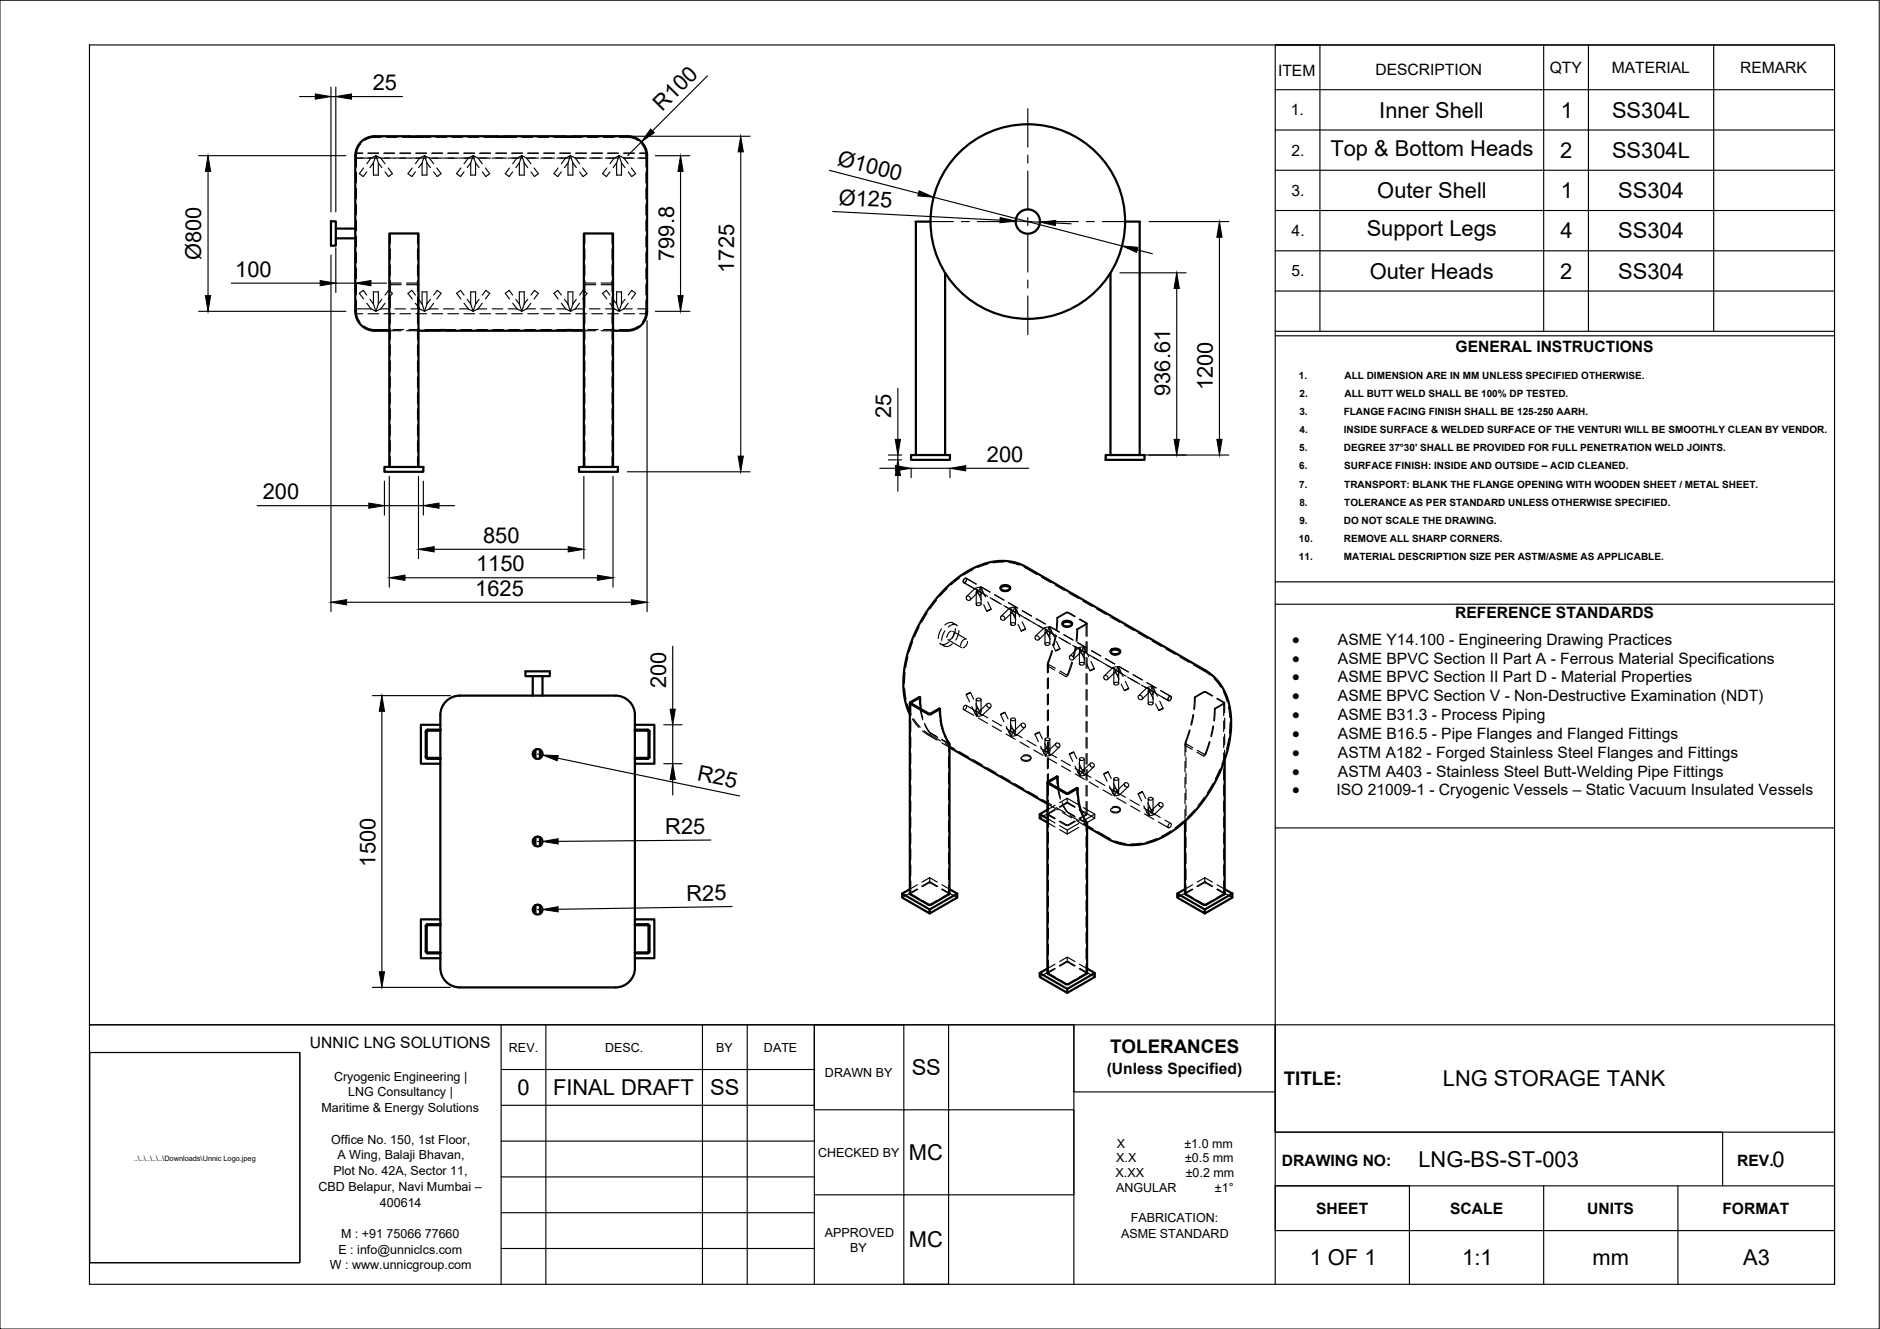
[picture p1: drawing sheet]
<svg xmlns="http://www.w3.org/2000/svg" width="420mm" height="297mm" viewBox="0 0 420 297" stroke-linecap="round" stroke-linejoin="round" font-family="sans-serif">
<!-- layer: Visible -->
<g fill="none" stroke="#000" stroke-width=".5">
<path d="M74 49.5h1v5.4h-1zM75 51.1h4.4M75 53.3h4.4M208 49.5h-3.3v52.2M251.4 49.5h3.3v52.2M87 73.9a8.3 8.3 0 0 1-5.4-.6 5.2 5.2 0 0 1-2.2-4.7v-29.9a22.1 22.1 0 0 1 .3-5.4 4.3 4.3 0 0 1 4-2.9h56.6a4.8 4.8 0 0 1 4.3 5.7v32.5a4.6 4.6 0 0 1-4.3 5.3h-3.3M93.5 73.9h37M211.2 61v40.7M248.2 61v40.7M85.9 104.4h8.7v1h-8.7zM87 104.4v-52.2h6.5v52.2M129.4 104.4h8.7v1h-8.7z"/>
<path d="M130.5 104.4v-52.2h6.5v52.2M203.6 101.7h8.7v1.1h-8.7zM247.1 101.7h8.7v1.1h-8.7zM223.6 131.5l.3-.3 .6-.2 .7 .1 .6 .4M223.7 131.1l.5-.3h.6l.8 .2 .2 .5-.4 .4-1 .1-.7-.3-.1-.2zM237.4 139.5l.4-.4 .6-.1 .8 .1 .4 .4M237.5 139.1l.5-.3h.8l.6 .2 .2 .4-.5 .5-.8 .1-.8-.3zM98.4 159.8v56.5a4.6 4.6 0 0 0 5.4 4.4h32.7a4.7 4.7 0 0 0 5.4-4.4v-56.5M117.4 150h5.5v1.1h-5.5zM119.1 151.1v4.4M121.2 151.1v4.4M141.9 159.8a4.7 4.7 0 0 0-5.4-4.3h-32.7a4.6 4.6 0 0 0-5.4 4.3"/>
<path d="M203.3 159.7l-.9-2.5-.4-2-.1-3.1 .2-2.4 .5-2.6 .8-2.8 1-2.5 1.3-2.7 1.3-2.2 1.9-2.6 1.6-2 2.4-2.2 2.6-1.9 2-1.2 2.6-1 2-.5 1.5-.1 2.2 .1 1.7 .4 1.6 .7 40.3 23.2 1.4 1 1.2 1.2 .9 1.2 1.4 2.9 .5 1.6 .3 2.3-.1 3.8-.6 3.8-1.7 4.8-2.4 4.5-2.4 3.4-3.2 3.4-2.9 2.2-2.9 1.6-3.4 1.1-2.8 .3-2.9-.5-2-.8-4.8-2.8M203.3 157.1v42.6l4.4 2.6 .4-.1 4.1-2.5v-33.4a15.6 15.6 0 0 1-2.1-7.8M205.6 155.9l-.1-.1-2 1.1-.1 .3 4.3 2.5 .4-.1 2-1.1M205.6 155.9l-2 1.1v.2l4 2.3h.3M205.6 155.9l.2 2.6M210.1 158.5l-.2-.1-2 1.1M248.2 145.7l.3-.4 .7-.1 .8 .1 .3 .4M248.3 145.3l.5-.3h.8l.6 .3 .2 .4-.5 .4-.9 .1-.7-.3zM98.4 163.1h-2.8l-.4 .2-.1 .2 .1 5.9 .4 .2h2.8M98.4 163.3h-2.8l-.2 .2v5.8l3 .1M98.4 162h-4.3v8.7h4.3M119.6 167.6v1.9"/>
<path d="M120.7 167.6v1.9M141.9 163.1h2.8l.4 .2 .1 5.9-.2 .3-.3 .1h-2.8M141.9 163.3l3 .1v5.8l-.2 .2h-2.8M141.9 162h4.3v8.7h-4.3M212.2 167l21.9 12.7M234.1 174.9v42.6l.1 .1M236.4 173.6l.1 2.6M238.2 177.4h.6M240.8 176.2l-.1-.1-2 1.2h-.3l-4.1-2.4 2.1-1.3-.2-.1-2.1 1.3 .1 .2 4 2.4M240.8 176.2l-2 1.2M240.8 176.2a15.6 15.6 0 0 0 2.2 7.8v33.5M273.7 169.8v29.9l-4.3 2.6-.4-.1-4.2-2.5v-16.1"/>
<path d="M119.6 187.1v1.9M120.7 187.1v1.9M201.6 199.7l6.2 3.6v.9l-6.2-3.6zM203.3 198.7l-1.7 1M212.2 198.7l1.7 1v.9l-6.1 3.6M213.9 199.7l-6.1 3.6M234.1 183l-1.7-1v.9l1.7 1M234.1 181l-1.7 1M264.8 198.7l-1.7 1M273.7 198.7l1.7 1M275.4 199.7l-6.1 3.6v.9l-6.2-3.6v-.9l6.2 3.6M275.4 199.7v.9l-6.1 3.6"/>
<path d="M98.4 206.6h-2.8l-.4 .2-.1 .2 .1 5.9 .4 .2h2.8M98.4 206.8h-2.8l-.2 .2v5.8l3 .1M98.4 205.5h-4.3v8.7h4.3M119.6 202.4v1.8M120.7 202.4v1.8M141.9 206.6h2.8l.4 .2 .1 5.8-.2 .4-.3 .1h-2.8M141.9 206.8h3v5.8l-.2 .3h-2.8M141.9 205.5h4.3v8.7h-4.3M232.4 217.5l6.1 3.5v.9l-6.1-3.5zM234.1 216.5l-1.7 1M234.2 217.7l4 2.3M238.2 220h.6"/>
<path d="M242.8 217.7l-4 2.3M243 216.5l1.7 1v.9l-6.2 3.5M243 217.5l-.2 .1M244.7 217.5l-6.2 3.5"/>
<circle cx="229.7" cy="49.5" r="21.7"/>
<circle cx="229.7" cy="49.5" r="2.71"/>
<circle cx="120.2" cy="168.5" r="1.09"/>
<circle cx="120.2" cy="188.1" r="1.09"/>
<circle cx="120.2" cy="203.3" r="1.09"/>
</g>
<!-- layer: Hidden -->
<g fill="none" stroke="#000" stroke-width=".25">
<path d="M79.7 34.2v.6M79.7 34.8v2.5M79.7 38.5v2.4M79.7 34.2h1.3M79.7 35.3h4.9M80.6 32.1l-.6 1-.3 1.1M81.3 37.5l-1 1.3 .9 .7 .8-1.1M82.2 34.2h2.4M83.5 36.4l.5-1.6 .6 1.6M84.6 36.4v2.7h-1.1v-2.7l-.8 1.1M84.6 36.4l.7 1.1M85.1 35.3a1.49 1.49 0 0 0-2.2 0l-.9 1.3"/>
<path d="M85.1 35.3h3.1M85.1 35.3l.9 1.3M85.2 30.7l-2.2 .1-1.5 .6M85.8 34.2h2.4M86.4 30.7h2.3M86.8 37.5l.9 1.3-.9 .7-.7-1.1M88.3 35.3h7M89.4 34.2h2.4M89.9 30.7h1.5M91.4 30.7h2.1M91.4 30.4v.3M92.1 37.5l-.9 1.3 .9 .7 .7-1.1"/>
<path d="M93 34.2h2.3M93.5 30.4v.3M93.5 30.7h2.8M94.3 36.4l.6-1.6 .5 1.6M95.4 36.4v2.7h-1.1v-2.7l-.8 1.1M95.4 36.4l.8 1.1M96 35.3a1.49 1.49 0 0 0-2.2 0l-1 1.3M96 35.3h2.9M96 35.3l.9 1.3M96.5 34.2h2.4M97.5 30.7h2.3M97.6 37.5l1 1.3-.9 .7-.8-1.1"/>
<path d="M99.1 35.3h3.4M100.1 34.2h2.4M101 30.7h2.4M102.7 35.3h3.4M103 37.5l-1 1.3 .9 .7 .8-1.1M103.7 34.2h2.4M104.6 30.7h2.4M105.2 36.4l.5-1.6 .6 1.6M105.2 36.4v2.7h1.1v-2.7M105.2 36.4l-.8 1.1M106.3 36.4l.8 1.1M106.8 35.3a1.48 1.48 0 0 0-2.1 0l-1 1.3"/>
<path d="M106.8 35.3h2.8M106.8 35.3l1 1.3M107.2 34.2h2.4M108.2 30.7h2.7M108.5 37.5l.9 1.3-.8 .7-.8-1.1M110 35.3h3.2M110.8 34.2h2.4M110.9 30.7h2.2M110.9 30.4v.3M113.1 30.4v.3M113.1 30.7h2.3M113.6 35.3h3.2"/>
<path d="M113.9 37.5l-1 1.3 .9 .7 .8-1.1M114.4 34.2h2.4M116.1 36.4l.5-1.6-1.1 .5-.9 1.3M116.1 36.4v2.7h1.1v-2.7M116.1 36.4l-.8 1.1M116.6 30.7h2.4M117.2 36.4l.7 1.1M117.7 35.3l-1.1-.5 .6 1.6M117.7 35.3h2.6M117.7 35.3l.9 1.3M118 34.2h2.3M119.4 37.5l.9 1.3-.9 .7-.7-1.1"/>
<path d="M120.2 30.7h2.4M120.9 35.3h3M121.5 34.2h2.4M123.8 30.7h2.3M124.4 35.3h3.1M124.7 37.5l-.9 1.3 .9 .7 .7-1.1M125.1 34.2h2.4M126.1 30.7h2.2M126.1 30.4v.3M126.9 36.4l.6-1.6-1.1 .5-.9 1.3M126.9 36.4v2.7h1.1v-2.7M126.9 36.4l-.7 1.1"/>
<path d="M128 36.4l.8 1.1M128.3 30.4v.3M128.3 30.7h1.8M128.6 35.3l-1.1-.5 .5 1.6M128.6 35.3h2.5M128.6 35.3l.9 1.3M128.7 34.2h2.4M130.2 37.5l1 1.3-.9 .7-.8-1.1M131.3 30.7h2.4M131.7 35.3h2.9M132.2 34.2h2.4M134.9 30.7h2.4"/>
<path d="M135.3 35.3h2.9M135.6 37.5l-.9 1.3 .8 .7 .8-1.1M135.8 34.2h2.4M137.8 36.4l.6-1.6-1.1 .5-1 1.3M137.8 36.4v2.7h1.1v-2.7M137.8 36.4l-.8 1.1M138.5 30.7l2.5 .1 1.5 .6M138.9 36.4l-.5-1.6 1 .5 1 1.3M138.9 36.4l.8 1.1M139.4 34.2h2.4M139.4 35.3h2.4M141.1 37.5l.9 1.3-.8 .7-.8-1.1"/>
<path d="M142.5 35.3h1.9M143 34.2h1.4v.6M143.4 32.1a4 4 0 0 1 .9 2.2l.1 .5M144.4 34.8v2.5M144.4 38.5v2.4M79.7 42.1v2.3M79.7 45.6v2.4M79.7 49.2v2.4M79.7 52.8v2.4M79.7 56.4v2.3M79.7 59.9v2.4M87.2 52.2v2.3"/>
<path d="M87.2 55.7v2.3M87.2 59.2v2.4M93.3 52.2v2.3M93.3 55.7v2.3M93.3 59.2v2.4M130.7 52.2v2.3M130.7 55.7v2.3M130.7 59.2v2.4M136.8 52.2v2.3M136.8 55.7v2.3M136.8 59.2v2.4M144.4 42.1v2.3"/>
<path d="M144.4 45.6v2.4M144.4 49.2v2.4M144.4 52.8v2.4M144.4 56.4v2.3M144.4 59.9v2.4M79.7 69.6v.5h1.3M79.7 63.5v2.4M79.7 67.1v2.5M79.7 69.6l.1 1.2 .7 1.2M79.7 69h3.2M81.3 72.9l.9 .4 1.1 .3 3.3 .1M82 66l-.8-1.1-.9 .7 1 1.2"/>
<path d="M82 67.8l.9 1.2M82.2 70.1h2.4M82.7 66.9l.8 1M82.9 69a1.49 1.49 0 0 0 2.2 0M83.5 67.9l.5 1.7 .6-1.7M85.1 69h2M85.3 66.9l-.7 1v-2.7h-1.1v2.7M85.8 70.1h2.4M86 67.8l-.9 1.2M86.1 66l.7-1.1 .9 .7-.9 1.2M87 62.9l.1 .6 .3 .1h2.3M87 73.9h2.7"/>
<path d="M87.2 62.9l.2 .4h2.3M87.2 62.8v2.4M87.2 66.4v2.3M87.2 69.9v2.4M87.2 73.5v2.4M87.2 77.1v2.4M87.8 73.7h2.4M88.3 69h2.3M89.4 70.1h2.4M90.9 73.9h2.6M91.4 73.7h2.4M91.8 69h2"/>
<path d="M92.8 66l-.7-1.1-.9 .7 .9 1.2M92.8 67.8l1 1.2M93 70.1h2.3M93.3 62.9l-.2 .4h-2.2M93.3 62.8v2.4M93.3 66.4v2.3M93.3 69.9v2.4M93.3 73.5v2.4M93.3 77.1v2.4M93.5 62.9l-.1 .5-.2 .2h-2.3M93.5 66.9l.8 1M93.8 69a1.49 1.49 0 0 0 2.1 0h.1"/>
<path d="M94.3 67.9l.6 1.7 .5-1.7M95 73.7h2.9M96 69h1.9M96.2 66.9l-.8 1v-2.7h-1.1v2.7M96.5 70.1h2.4M96.9 67.8l-.9 1.2M96.9 66l.8-1.1 .9 .7-1 1.2M97.9 73.7h2.2M97.9 73.7v.2M99.1 69h2.4M100.1 73.7v.2M100.1 73.7h1.7"/>
<path d="M100.1 70.1h2.4M102.7 69h2M103 73.7h2.4M103.7 70.1h2.4M103.7 66l-.8-1.1-.9 .7 1 1.2M103.7 67.8l1 1.2M104.4 66.9l.8 1M104.7 69a1.49 1.49 0 0 0 2.1 0M105.2 67.9l.5 1.7 .6-1.7M106.5 73.7h2.4M106.8 69h2M107.1 66.9l-.8 1v-2.7h-1.1v2.7"/>
<path d="M107.2 70.1h2.4M107.8 67.8l-1 1.2M107.8 66l.8-1.1 .8 .7-.9 1.2M110 69h2.4M110.1 73.7h2.4M110.8 70.1h2.4M113.6 69h1.9M113.7 73.7h2.4M114.4 70.1h2.4M114.6 66l-.8-1.1-.9 .6 1 1.3M114.6 67.8l.9 1.2M115.3 66.9l.8 1"/>
<path d="M115.5 69a1.49 1.49 0 0 0 2.2 0M116.1 67.9v-2.7h1.1v2.7M116.1 67.9l.5 1.7 .6-1.7M117.3 73.7h2.3M117.7 69h2M117.9 66.9l-.7 1M118 70.1h2.3M118.6 67.8l-.9 1.2M118.7 66l.7-1.1 .9 .7-.9 1.2M120.8 73.7h2.4M120.9 69h2.3M121.5 70.1h2.4"/>
<path d="M124.4 73.7h1.7M124.4 69h2M125.1 70.1h2.4M125.4 66l-.7-1.1-.9 .6 .9 1.3M125.5 67.8l.9 1.2M126.1 73.7h2.2M126.1 73.7v.2M126.2 66.9l.7 1M126.4 69a1.49 1.49 0 0 0 2.2 0M126.9 67.9v-2.7h1.1v2.7M126.9 67.9l.6 1.7 .5-1.7M128.3 73.7v.2"/>
<path d="M128.3 73.7h1.8M128.6 69h1.9M128.7 70.1h2.4M128.8 66.9l-.8 1M129.5 67.8l-.9 1.2M129.5 66l.8-1.1 .9 .7-1 1.2M130.5 62.9l.1 .4 .3 .3h2.2M130.5 73.9h2.6M130.7 62.9l.2 .4h2.2M130.7 62.8v2.4M130.7 66.4v2.3M130.7 69.9v2.4"/>
<path d="M130.7 73.5v2.4M130.7 77.1v2.4M131.3 73.7h2.4M131.7 69h2.4M132.2 70.1h2.4M134.3 73.9h2.7M134.9 73.7h2.4M135.3 69h2M135.8 70.1h2.4M136.3 66l-.8-1.1-.8 .6 .9 1.3M136.3 67.8l1 1.2M136.8 62.9l-.2 .4h-2.3"/>
<path d="M136.8 62.8v2.4M136.8 66.4v2.3M136.8 69.9v2.4M136.8 73.5v2.4M136.8 77.1v2.4M137 62.9l-.1 .5-.3 .2h-2.3M137 66.9l.8 1M137.3 69a1.49 1.49 0 0 0 2.1 0M137.8 67.9v-2.7h1.1v2.7M137.8 67.9l.6 1.7 .5-1.7M139.4 70.1h2.4M139.4 69h1.9"/>
<path d="M139.7 66.9l-.8 1M140.4 67.8l-1 1.2M140.4 66l.8-1.1 .8 .7-.9 1.2M142.5 69h1.9M142.7 72.9l-1.6 .7-2.6 .1M144.4 69.6v.5h-1.4M144.4 63.5v2.4M144.4 67.1v2.5M144.4 69.6l-.2 1.2-.7 1.2M87.2 80.7v2.3M87.2 84.2v2.4M87.2 87.8v2.4"/>
<path d="M87.2 91.4v2.4M87.2 95v2.3M87.2 98.5v2.4M93.3 80.7v2.3M93.3 84.2v2.4M93.3 87.8v2.4M93.3 91.4v2.4M93.3 95v2.3M93.3 98.5v2.4M130.7 80.7v2.3M130.7 84.2v2.4M130.7 87.8v2.4"/>
<path d="M130.7 91.4v2.4M130.7 95v2.3M130.7 98.5v2.4M136.8 80.7v2.3M136.8 84.2v2.4M136.8 87.8v2.4M136.8 91.4v2.4M136.8 95v2.3M136.8 98.5v2.4M87.2 102.1v2.3M93.3 102.1v2.3M130.7 102.1v2.3"/>
<path d="M136.8 102.1v2.3M207.2 137.1l-1.2 2M209.3 134.2l-1.4 1.9M211.7 131.5l-1.6 1.8M213 139.2l.7 .5M213.2 139.4a1.41 1.41 0 0 0-2 .3M214 139.9a1.43 1.43 0 0 0-2.1 .3M214.4 129.2l-1.8 1.5M215.4 129.4l.3-.2a.47 .47 0 0 1 .2 .7 .47 .47 0 0 1-.6 .2zM215.5 129.5l.3-.3 .2 .2a.61 .61 0 0 1-.7 .7zM215.9 129.3l2.3 1.2-2.3-1.2M217.4 127.3l-2 1.2"/>
<path d="M217.6 131.5l-2.2-1.3 2.5 1.5M217.9 131.6v-.1a.94 .94 0 0 1 1.1-.2 .94 .94 0 0 1 .5 1.1 1.63 1.63 0 0 1-1.3-.7zM217.9 131.5l-1.9 1.8M218.2 132.4v2.6M218.2 134.9a.53 .53 0 0 1 .6-.2 .53 .53 0 0 1 .4 .5 .52 .52 0 0 1-.6 .2 .52 .52 0 0 1-.4-.5zM218.3 131.7l-.1 .9 .5-.4 .4-.9 .1 .9a.53 .53 0 0 1-.3 .8zM218.4 132.5l-1.6 1.6M218.6 132.6l.7 1.5M218.7 132.1l2 1.2M219.2 131.1l2.1 1.2M219.3 132.4v2.6M219.5 131.8l.7 1.6"/>
<path d="M219.8 135.1l.7 1.5M220.5 136.6l1-.5zM220.7 134.5l.8 1.6M220.8 126.1l-2.3 .7M221.3 133.6l2 1.2M221.7 133.9l2.1 1.2M222.3 132.9l2.1 1.2M223.6 131.4v.2M223.6 131.5l.2 .5 .7 .2 1-.2 .3-.5M224.3 125.6l-2.4 .2M224.3 135.4l3.6 2M225.4 134.7l2 1.2"/>
<path d="M225.5 125.7l2.3 .6M225.6 136v-.1a.94 .94 0 0 1 1.1-.1 .94 .94 0 0 1 .5 1 1.14 1.14 0 0 1-1.2-.6zM225.6 136l-1.9 1.8M225.8 131.4v.2M225.9 136.9v2.6M225.9 139.3a.54 .54 0 0 1 .6-.2 .54 .54 0 0 1 .4 .5 .53 .53 0 0 1-.6 .2 .53 .53 0 0 1-.4-.5zM226 136.2l-.1 .8 .4-.3 .5-1 .1 .9a.54 .54 0 0 1-.3 .9zM226.1 137l-1.6 1.5M226.3 137l.7 1.5M226.9 136.9v2.6M227.2 136.3l.7 1.6M227.5 139.6l.7 1.4"/>
<path d="M227.9 137.4l2.1 1.2M228.4 139l.8 1.6M228.5 136.5l2 1.2M228.9 126.8l2.8 1.6M228.9 138l2.1 1.2M231 139.2l2.3 1.3M231.6 138.3l2 1.2M232.8 129l2 1.2M235.8 130.8l2.1 1.2M236.2 138l.2 .1M236.4 138.1l-.2 2.7M237.4 139.4v.2"/>
<path d="M237.4 139.5l.3 .5 .7 .2 .9-.2 .2-.2 .1-.3M238.9 132.6l2.1 1.2M239.6 139.4v.2M240.2 137.8l-1.7-.9-2.1 1.2M240.3 137.7l-1.8-.9-2.3 1.2-.2 2.7M241.2 138.4l1.5 1-2 1.2M241.3 138.3l1.7 1.1-2.2 1.3M242 134.4l2.1 1.1M242.7 139.4v2.8M243 139.4v2.8M245.1 136.1l2.1 1.2M248.2 137.9l2.1 1.2"/>
<path d="M251.3 139.7l2.1 1.2M202.2 153.9l.3 2.4M202.3 150.3l-.2 2.4M202.8 157.4l.8 2.2M202.9 146.8l-.5 2.3M203.5 157.1v2.9M204 143.4l-.8 2.3M205.4 140.1l-1 2.2M205.5 155.8v1.6M205.7 158.6l.5 2.3M205.8 158.5l.4 2M209.9 158.4l.1 1.6"/>
<path d="M210.2 144l.8 .4M210.4 140.6l-.5 .9-.2 1.2M211.2 141l-.6 1.3-.1 .8M211.8 143l3.1 1.8M212.1 143.5a1.46 1.46 0 0 1-2.1 .3M212.6 141.1a1.57 1.57 0 0 0-1 1.4M212.8 143.9a1.45 1.45 0 0 1-2 .3M212.9 141.1l3.1 1.8M213.1 141.6v.1a1.55 1.55 0 0 1-.9 1.3M213.5 140.5l-.1 1-.6 1.1M214.3 140.9l-.2 1.1-.5 1.1M215.4 158.6l2.2 1.3"/>
<path d="M215.4 157.8l.3-.2a.52 .52 0 0 1 .3 .7 .52 .52 0 0 1-.6 .3l-.1-.3zM215.7 142.8a1.61 1.61 0 0 0-1 1.5M215.9 157.6l2.5 1.5M215.9 155.2l1-.4zM215.9 155.2l.8 1.7M216.2 143.4v.1a1.59 1.59 0 0 1-1 1.3M216.9 154.8l.7 1.5M217.2 157.9l.8 1.7M217.9 159a1.63 1.63 0 0 1 1.3 .7h.3v.2a.94 .94 0 0 1-1.1 .2 .94 .94 0 0 1-.5-1.1zM218.1 157.3l.7 1.5M218.2 156.3v2.6M218.2 156.2a.53 .53 0 0 1 .6-.2 .53 .53 0 0 1 .4 .5 .52 .52 0 0 1-.6 .2 .52 .52 0 0 1-.4-.5z"/>
<path d="M218.3 158.4a1.02 1.02 0 0 1 .7 1l.1 .3 .1-.9-.4 .4-.5 .9-.1-1.1zM219.3 156.3v2.6M219.5 159.7l1.3 .8M220.6 157.3l-1.6 1.6M221.4 158.1l-1.9 1.7M223.6 159.7l.8 1.6M223.6 159.7l1-.5zM224.6 159.2l.7 1.5M228.2 141l1-.4zM233.3 140.4l-1.9 1.8M233.3 140.4a.95 .95 0 0 1 1.1-.2 .95 .95 0 0 1 .5 1 .95 .95 0 0 1-1.2-.6l-.4-.1zM233.5 141.3v2.6"/>
<path d="M233.6 143.7a.54 .54 0 0 1 .6-.1 .54 .54 0 0 1 .4 .5 .56 .56 0 0 1-.6 .2 .56 .56 0 0 1-.4-.5zM233.7 140.6l-.1 .9 .4-.4 .5-1 .1 1a.54 .54 0 0 1-.3 .8zM233.8 141.4l-1.6 1.6M234 141.5l.7 1.4M234.1 148.6v1.8M234.1 151.6v2.4M234.1 155.2v2.4M234.1 158.7v2.4M234.1 141l2.1 1.2M234.3 148.3v2M234.3 151.5v2.4M234.3 155.1v2.3"/>
<path d="M234.3 158.6v2.4M234.4 141.2l1.2 .7M234.6 141.3v2.6M234.7 140.1l2 1.2M234.8 140.7l.8 1.6M235.1 145.4l-1 3.2 .1 .3 1.5 .9M235.2 144l.7 1.5M235.2 145.5l-.9 2.9 1.5 1M235.9 141.9l-.5 2.3M235.9 145.4l1-.4zM236 142l-.5 2.3M236.1 143.4l.8 1.6"/>
<path d="M236.6 142.5l2.7 1.5M237.8 141.9l2 1.2M239.5 148l-1 2.8-1.6-.8M239.7 148.1l-.9 2.6-.3 .5h-.3l-1.5-.8M239.7 144.2l1.3 .8M240.3 144.6l3 1.7M240.3 144.5l-.5 2.3M240.5 144.6l-.5 2.3M240.7 140.6l-.2 2.7M240.7 140.6l.1 .1M240.8 140.7l-.1 2.7M240.9 143.6l2 1.2"/>
<path d="M240.9 144.9l1.3-.3-.5 .9-.4 .4v-.4a.36 .36 0 0 0 0-.4 .36 .36 0 0 0-.4-.2zM241 144.9l-1.9 1.7M241.2 145.8v2.6M241.3 148.2a.53 .53 0 0 1 .6-.2 .53 .53 0 0 1 .4 .5 .52 .52 0 0 1-.6 .2 .52 .52 0 0 1-.4-.5zM241.4 145l.1 .2a.87 .87 0 0 0 1.1 .4l-.4-1 .1 .9a.53 .53 0 0 1-.3 .8zM241.5 145.8l-1.6 1.6M241.7 145.9l.7 1.5M242.3 145.8v2.6M242.5 145.1l.8 1.7M242.7 143.4v2.4M242.7 147v2.4M242.7 150.6v2.3"/>
<path d="M242.7 154.1v2.4M242.7 157.7v2.4M242.9 148.4l.7 1.5M243 143.4v2.4M243 147v2.4M243 150.6v2.3M243 154.1v2.4M243 157.7v2.4M243.4 146.4l2.1 1.2M243.6 149.9l1-.4zM243.8 147.8l.8 1.7M243.9 145.4l2.1 1.2"/>
<path d="M244.3 146.9l2.1 1.2M246.5 148.2l2.1 1.1M247 147.2l2.1 1.2M247.4 148.7l1.2 .7M248.2 145.6v.2M248.2 145.7l.2 .5 .7 .2 .9-.1 .3-.3v-.3M248.6 149.3l1.3-.3-.5 1-.4 .4v-.5a.33 .33 0 0 0 0-.4 .33 .33 0 0 0-.4-.1zM248.6 149.3l-1.8 1.8M248.9 150.2v2.6M249 152.6a.53 .53 0 0 1 .6-.2 .53 .53 0 0 1 .3 .5 .52 .52 0 0 1-.5 .2 .52 .52 0 0 1-.4-.5zM249.1 149.5l.1 .1a.84 .84 0 0 0 1.1 .4l-.4-1 .1 .9a.54 .54 0 0 1-.3 .9zM249.2 150.3l-1.7 1.6"/>
<path d="M249.4 150.3l.7 1.5M249.6 149.9l2.1 1.2M249.7 150l1.3 .7M250 150.2v2.6M250.1 149l2.1 1.2M250.2 149.6l.8 1.6M250.4 145.6v.2M250.6 152.9l.7 1.5M251.3 154.3l1-.4zM251.5 152.3l.8 1.6M252 151.3l2.7 1.6M253.2 150.8l2.1 1.2"/>
<path d="M254.4 141.5l2.1 1.2M255.1 153.1l2.7 1.6M256.3 153.7l1.2-.2-.4 .9-.4 .4-.1-.4a.36 .36 0 0 0 .1-.5 .36 .36 0 0 0-.4-.1zM256.3 153.7l-1.8 1.8M256.3 152.6l2.1 1.2M256.6 154.6v2.6M256.7 157.1a.54 .54 0 0 1 .6-.2 .54 .54 0 0 1 .3 .5 .57 .57 0 0 1-.5 .2 .57 .57 0 0 1-.5-.5zM256.8 153.9l.1 .2a.84 .84 0 0 0 1.1 .4l-.5-1 .2 .9a.54 .54 0 0 1-.3 .8zM256.8 154.7l-1.6 1.6M257.1 154.8l.7 1.4M257.4 154.5l1.4 .7M257.5 143.3l2.1 1.2"/>
<path d="M257.7 154.6v2.6M257.9 154l.8 1.6M258.3 157.3l.7 1.5M258.9 155.3l2.2 1.3M259 158.7l.9-.4zM259.2 156.7l.7 1.6M259.4 154.4l2.3 1.3M260.6 145.1l2.1 1.2M261.2 155.9l.3-.3a.52 .52 0 0 1 .2 .7 .52 .52 0 0 1-.6 .3l-.1-.3zM261.3 155.7l.3-.1 .1 .2a.59 .59 0 0 1-.7 .7zM263.7 146.9l2.1 1.1M266.6 159.7l-.5 2.3"/>
<path d="M266.8 159.8l-.5 2.3M266.8 148.6l3.7 2.3M267 155.8l.1 .1M267.1 155.9l-.2 2.7M270.9 155.6l-1.7-.9-2.1 1.2M271 155.5l-1.8-.9-2.2 1.2-.2 2.7M271.4 151.7l1.4 1.9M271.4 158.4l-.1 2.7M271.4 158.4l.2 .1M271.6 158.5l-.2 2.6M271.9 156.2l1.6 1-2.1 1.2M272.1 156.1l1.6 1-2.1 1.4"/>
<path d="M273.4 154.6l.9 2.2M273.5 157.1v2.9M273.7 157.1v2.2M274.5 158l.3 2.4M203.5 161.2v2.3M203.5 164.7v2.4M203.5 168.3v2.4M203.5 171.9v2.4M203.5 175.4v2.4M203.5 179v2.4M203.9 160.7l1.4 1.9M204.2 160.7l1.5 1.8"/>
<path d="M206.2 163.4l3.2 2M206.6 163.3l3.6 2.3M206.6 161.6l1.1 2 1.7 1M206.7 162l1 1.7 1.9 1.1M210.1 161.1l.6 2.4M210.4 166l1.8 1M210.6 165.4l1.6 .9M211.1 164.6l.9 1.5-1.6-.9M211.3 166.2l2 1.2M212 166.1v1.9M212 169.2v2.4M212 172.8v2.4"/>
<path d="M212 176.4v2.3M212 179.9v2.4M214.4 168l2 1.2M217.5 169.8l2 1.2M218.7 160.5l2 1.2M220.6 171.6l2 1.1M221.7 162.3l2.1 1.2M221.8 161l2.1 1.2M223.6 173.3l2.1 1.2M224.8 164.1l2.1 1.1M224.9 162.4l.7 1.6M224.9 162.8l1.2 .8"/>
<path d="M225.6 163.5a1.15 1.15 0 0 1 1.2 .6l.4 .1v.1a.95 .95 0 0 1-1.1 .2 .95 .95 0 0 1-.5-1zM225.8 161.8l.7 1.4M225.9 160.8v2.6M225.9 160.6a.54 .54 0 0 1 .6-.2 .54 .54 0 0 1 .4 .5 .53 .53 0 0 1-.6 .2 .53 .53 0 0 1-.4-.5zM226 162.8a1.01 1.01 0 0 1 .7 1.1l.1 .2 .1-.9-.4 .4-.5 1-.1-1.2zM226.7 175.1l2.1 1.2M226.9 160.8v2.6M227.2 164.2l1.3 .7M227.9 165.8l2.1 1.2M228.2 169.3v.2M228.3 161.7l-1.6 1.6M228.4 169.2l.5-.3h.7l.6 .2 .2 .5-.5 .5h-.9l-.7-.3-.1-.3z"/>
<path d="M228.6 168.8h1.2l.4 .2 .2 .4-.3 .4-.5 .1-1.1-.2M229.1 162.5l-1.9 1.8M229.5 165.5l2.1 1.2M229.8 176.9l2.1 1.2M230.4 169.3v.2M231 167.6l2.1 1.2M231.3 164.1l.8 1.6M231.3 164.1l1-.4zM232.3 163.7l.7 1.4M232.6 166.8l.7 1.6M232.6 167.3l1.2 .7M232.9 178.7l2.1 1.2"/>
<path d="M233.3 167.9a1.14 1.14 0 0 1 1.2 .6l.4 .2-.4 .2a.84 .84 0 0 1-1-.1 .84 .84 0 0 1-.2-.9zM233.5 166.2l.7 1.5M233.5 165.2v2.6M233.6 165.1a.53 .53 0 0 1 .6-.2 .53 .53 0 0 1 .4 .5 .56 .56 0 0 1-.6 .2 .56 .56 0 0 1-.4-.5zM233.7 167.2a1.02 1.02 0 0 1 .7 1.1l.1 .2v-.9l-.4 .4-.4 1-.2-1.1zM234.1 179.7l2.4 1.3M234.1 162.3v2.4M234.1 165.9v2.4M234.1 169.5v2.3M234.1 173v1.9M234.1 169.4l2.1 1.2M234.3 162.2v2.4"/>
<path d="M234.3 165.8v2.4M234.3 169.4v2.3M234.3 172.9v4.8M234.3 178.9v2.4M234.6 165.2v2.6M234.9 168.6l1.2 .7M235.8 180l-1.7 1M236 166.2l-1.6 1.5M236.2 173.5l.1 1.7M236.4 176.3l.6 2.3M236.5 176.2l.5 2.1M236.8 166.9l-1.9 1.8"/>
<path d="M236.8 179.4l1.7-1v.9l.3 .2M237.2 169.9l2 1.2M237.2 171.2l2.1 1.2M237.4 179.4l1.1 2 1.7 1M237.4 179.7l1.1 1.8 1.8 1.1M238.2 179.5h.6M238.2 179.5l-1.5 .8M238.5 178.4l2.6 1.5M238.5 179.3l-.3 .2M238.8 179.5l1.5 .8M239 168.5l1-.4zM239 168.6l.7 1.6"/>
<path d="M240 168.1l.7 1.5M240.3 171.3l.7 1.6M240.3 171.7l1.2 .7M240.3 173l2.1 1.2M240.7 176.1v1.6M240.9 178.9l.5 2.3M241 172.3a1.63 1.63 0 0 1 1.3 .7h.3v.2a.94 .94 0 0 1-1.1 .2 .94 .94 0 0 1-.5-1.1zM241.2 170.6l.7 1.5M241.2 169.7v2.6M241.3 169.5a.53 .53 0 0 1 .6-.2 .53 .53 0 0 1 .4 .5 .52 .52 0 0 1-.6 .2 .52 .52 0 0 1-.4-.5zM241.4 171.7a1.02 1.02 0 0 1 .7 1.1l.1 .2v-.9l-.4 .4-.4 .9-.2-.9zM242.3 169.7v2.6"/>
<path d="M242.6 173l1.2 .8M242.7 161.3v2.3M242.7 164.8v2.4M242.7 168.4v2.4M242.7 172v2.4M242.7 175.6v2.3M242.7 179.1v2.9M243 161.3v2.3M243 164.8v2.4M243 168.4v2.4M243 172v2.4M243 175.6v2.3"/>
<path d="M243 179.1v2.9M243.4 174.8l2.1 1.2M243.7 170.6l-1.6 1.6M244.5 171.4l-1.9 1.8M244.9 174.4l2 1.2M246.5 176.6l2.1 1.1M246.7 173l.7 1.6M246.7 173l.9-.5zM247.6 172.5l.7 1.5M247.9 175.7l.8 1.6M248 176.1l1.2 .8M248.7 176.8a1.15 1.15 0 0 1 1.2 .6l.4 .1v.1a.96 .96 0 0 1-1.1 .2 .96 .96 0 0 1-.6-.9z"/>
<path d="M248.9 175.1l.7 1.5M248.9 174.1v2.6M249 173.9a.53 .53 0 0 1 .6-.2 .53 .53 0 0 1 .3 .5 .52 .52 0 0 1-.5 .2 .52 .52 0 0 1-.4-.5zM249 176.1a1.01 1.01 0 0 1 .8 1.1l.1 .2v-.9l-.4 .4-.4 1-.2-1.2zM249.6 178.3l2.1 1.2M250 174.1v2.6M250.3 177.5l1.2 .7M251.4 175l-1.6 1.6M252.1 175.8l-1.8 1.8M252.6 178.8l2 1.2M254.3 177.4l.8 1.6M254.4 177.4l.9-.4z"/>
<path d="M255.3 177l.7 1.4M256.5 179.5l.7 1.5M256.6 178.5v2.6M256.6 178.4a.56 .56 0 0 1 .6-.2 .56 .56 0 0 1 .4 .5 .57 .57 0 0 1-.5 .2 .57 .57 0 0 1-.5-.5zM257.7 178.5v2.6M259.1 179.5l-1.6 1.5M264.8 166.3v2.7M264.8 170.2v2.3M264.8 173.7v2.4M264.8 177.3v2.4M265 166.1v1.9M265 169.2v2.4"/>
<path d="M265 172.8v2.4M265 176.4v2.3M265 179.9v2.4M265.8 163.1l-1 3.3 .1 .2 1.5 .9M266 163.2l-1 2.9 1.6 1M269.2 178.2l-1.5 1.9M270.3 165.7l-1.1 2.9-1.6-.9M270.4 165.8l-.9 2.6-.3 .5-.2 .1-1.5-.9M271.1 175.2l-1.3 2M271.1 162.2l-.5 2.4M271.2 162.3l-.5 2.4M272.6 171.9l-1 2.2"/>
<path d="M273.5 161.2v2.3M273.5 164.7v2.4M273.5 168.3v2.4M273.5 171.9v2.4M273.5 175.4v2.4M273.5 179v2.4M273.7 160.5v2.4M273.7 164.1v2.4M273.7 167.6v2.2M273.8 168.6l-.7 2.2M274.6 165.1l-.5 2.3M274.9 161.5l-.1 2.4"/>
<path d="M203.5 199.5l-.2 .2M203.5 182.6v2.4M203.5 186.2v2.3M203.5 189.7v2.4M203.5 193.3v2.4M203.5 196.9v2.8M204.9 198.7l-3.3 1.9M205 197.7l-1.7 1M205.1 198.8l-1.5 .9 1.5 1M206.1 198.2l1.6-.9 1.7 .9M207.5 197.2h.6M207.5 197.2l-1.5 .9"/>
<path d="M207.8 197.1v-.9l-1.7 1M207.8 197.1l-.3 .1M207.8 196.2l1.7 1M207.8 197.1l.3 .1M208.1 197.2l1.5 .9M210.4 198.8l1.6 .9-1.6 1M210.5 197.7l1.7 1M210.6 198.7l3.3 1.9M212 183.5v2.4M212 187.1v2.4M212 190.6v2.4M212 194.2v2.4"/>
<path d="M212 197.8v1.9M212.1 199.5l.1 .2M234.1 183l1.7 .9M234.1 183.9l1.7 .9M234.2 181.8l-.1 .2 .1 .2 1.5 .8M234.3 182.5v2.4M234.3 186.1v2.3M234.3 189.6v2.4M234.3 193.2v2.4M234.3 196.8v2.4M235.7 180.9l-3.3 2M235.8 181l-1.5 .9 1.5 1"/>
<path d="M236 180.5l2.1 1.2M236.7 183.6l1.7 .9h.4l1.5-.9M236.8 184.5l1.7 1M236.9 183.5l1.6 .9 1.7-.9M236.9 180.4l1.6-.9 1.7 .9M237.5 181.6l2 1.2M239.1 182.3l2.1 1.2M240.6 183.4l2.4 1.4M241.1 184.1l-2.6 1.4v.9l-1.7-1M241.1 184.9l-2.6 1.5M241.2 181l1.5 .9-1.5 1M241.3 183.2l1.7 .9"/>
<path d="M241.3 180.9l1.5 .9M241.9 182.3l.8 1.6-1.5-.9M242.1 180.5l2.6 1.5M242.2 184.1l2.1 1.1M242.7 183.8v2M242.7 187v2.3M242.7 190.5v2.4M242.7 194.1v2.4M242.7 197.7v2.4M242.8 181.8l.2 .2-.2 .2-1.5 .8M242.8 181.8l1.9 1.1v-.9M244.7 182l-2.6 1.4"/>
<path d="M244.7 182.9l-2.6 1.4M245.3 185.9l2.8 1.6M248.2 180.9v.2M248.3 180.8l.5-.3h.8l.6 .2 .2 .5-.6 .4-.7 .1-.8-.3-.1-.3zM248.6 180.4l.7-.2 .5 .1 .5 .3 .1 .4-.3 .3-.6 .2-1-.2M249.2 188l2.3 .5M250.4 180.9v.2M252.7 180.1l2 1.2M255.1 188.4l-2.4 .2M255.6 180.1l.8 1.6M255.6 180.6l1.3 .7M255.8 181.9l2 1.2"/>
<path d="M256.3 181.2a1.14 1.14 0 0 1 1.2 .7h.4v.2a.94 .94 0 0 1-1.1 .2 .94 .94 0 0 1-.5-1.1zM256.7 180.5a1.02 1.02 0 0 1 .8 1.1v.3l.1-.9-.4 .4-.4 .9-.2-1.1zM258 181.9l1.3 .8M258.5 187.4l-2.2 .8M258.9 183.7l2.2 1.3M259.8 180.3l-1.8 1.7M260.3 183.3l1.4 .8M261.2 184.2l.3-.1a.47 .47 0 0 1 .3 .5 .47 .47 0 0 1-.4 .4h-.2l-.2-.2zM261.6 185.7l-2 1.2M264.5 183.5l-1.9 1.5M264.8 180.9v2.7M265 199.5l-.2 .2"/>
<path d="M265 199.5l-1.9 1.1M265 183.5v2.4M265 187.1v2.4M265 190.6v2.4M265 194.2v2.4M265 197.8v1.9M266.4 198.7l-1.4 .8M266.5 197.7l-1.7 1M266.6 198.8l-1.6 .9 1.6 1M267 181l-1.7 1.7M267.6 197.2l1.7-1v.9l.3 .1M267.6 198.2l1.6-.9 1.7 .9"/>
<path d="M269 197.2h.6M269 197.2l-1.5 .9M269.3 196.2l1.7 1M269.3 197.1l-.3 .1M269.6 197.2l1.4 .9M271.9 198.8l1.6 .9-1.6 1M272 197.7l1.7 1M272.1 198.7l3.3 1.9M273.5 182.6v2.4M273.5 186.2v2.3M273.5 189.7v2.4M273.5 193.3v2.4"/>
<path d="M273.5 196.9v2.8M273.6 199.5l.1 .2M206.1 201.3l1.7 .9 1.6-.9M234.2 217.3l-.1 .2M234.3 200.3v2.4M234.3 203.9v2.4M234.3 207.5v2.4M234.3 211.1v2.3M234.3 214.6v2.9M235.7 216.4l-3.3 2M235.8 215.5l-1.7 1M235.8 216.5l-1.5 .9 1.5 1"/>
<path d="M236.9 215.9l1.6-.9 1.7 .9M236.9 219l1.6 .9 1.7-.9M238.2 215h.6M238.2 215l-1.5 .8M238.5 214.8v-.9l-1.7 1M238.5 214.8l-.3 .2M238.5 213.9l1.7 1M238.5 214.8l.3 .2M238.8 215l1.5 .8M241.2 216.5l1.5 .9-1.5 1M241.2 215.5l1.8 1M241.3 216.4l3.4 2"/>
<path d="M242.7 201.3v2.3M242.7 204.8v2.4M242.7 208.4v2.4M242.7 212v2.4M242.7 215.5v2M242.8 217.3l.2 .2M267.6 201.3l1.7 .9 1.6-.9"/>
<circle cx="216.5" cy="133.7" r=".49"/>
<circle cx="224.2" cy="138.1" r=".5"/>
<circle cx="221.1" cy="157.7" r=".5"/>
<circle cx="231.8" cy="142.6" r=".5"/>
<circle cx="239.4" cy="147" r=".49"/>
<circle cx="247.2" cy="151.4" r=".5"/>
<circle cx="254.9" cy="155.9" r=".5"/>
<circle cx="228.8" cy="162.1" r=".5"/>
<circle cx="236.3" cy="166.6" r=".5"/>
<circle cx="244.1" cy="171" r=".49"/>
<circle cx="251.8" cy="175.4" r=".5"/>
<circle cx="259.5" cy="179.8" r=".5"/>
</g>
<!-- layer: FD_Dimensions -->
<g fill="none" stroke="#000" stroke-width=".25">
<path d="M74 19.5v27.9M75 19.5v27.9M158.1 17l-12.3 12.2M44.4 34.8h32.9M46.5 38.3v27.8M67 21.6h3.5M74 21.6h1M78.5 21.6h11.4M130.4 30.5h37.2M143.3 31.7l-3 3.1M146.5 34.8h7.7M152.1 38.3v27.8"/>
<path d="M165.5 33.9v68M185.4 38.1l19.9 5.1M74 57v79.7M75 55.4v10M79.4 55.4v10M186.1 47.3l37.4 1.9M208.7 44.1l42.1 10.9M227 49.4l5.4 .3M235.9 49.8l3.5 .2M254.1 55.8l3.4 .9M256.8 49.5h17.8M272.5 53v45.2"/>
<path d="M44.4 69.6h32.9M51.7 63.3h19.9M75 63.3h4.4M82.9 63.3h3.5M144.6 71.7v65M146.5 69.6h7.7M250.3 61h14.8M263 64.5v33.7M200.7 86.8v11.4M57.5 113h24.9M85.9 107.5v7.6M85.9 113h8.7"/>
<path d="M87 106.5v24.7M93.5 106.5v18.4M94.6 107.5v7.6M98.1 113h3.5M130.5 106.5v18.4M137 106.5v24.7M140.2 105.4h27.4M196.6 104.7h3.5M198.6 101.7h2.9M198.6 102.8h2.9M200.7 101.7v1.1M200.7 106.3v3.5"/>
<path d="M203.6 104.9v1.9M203.6 104.7h8.7M212.3 104.9v1.9M215.8 104.7h14.1M250.3 101.7h24.3M77.5 134.6h63.6M90.5 129.1h43M97 122.8h30M83.2 155.5h17.5M85.3 159v58.2M150.3 144.4v14.1M120.2 168.5l1 .2"/>
<path d="M124.6 169.5l40.7 8.4M148.3 170.7h4.1M148.3 162h4.1M150.3 162v8.7M150.3 174.2v3.5M121.2 188.1h-1M158.9 187.8l-34.2 .3M121.2 203.3h-1M163.6 202.6l-38.9 .6M83.2 220.7h17.5"/>
</g>
<g fill="#000" stroke="#000" stroke-width=".22">
<path d="M46.5 34.8l.6 3.5h-1.2zM70.5 21l3.5 .6-3.5 .6zM75 21.6l3.5-.6v1.2zM145.4 28.8l.8 .9-2.9 2zM152.1 34.8l.6 3.5h-1.2zM165.5 30.5l.6 3.4h-1.1zM205.4 42.6l3.3 1.5-3.6-.3zM223.5 48.6l3.5 .8-3.5 .4zM232.4 49.7l3.5-.4v1.1zM250.8 55l3.5 .3-.3 1.1zM272.5 49.5l.6 3.5h-1.2zM45.9 66.1h1.2l-.6 3.5z"/>
<path d="M71.6 62.7l3.4 .6-3.4 .6zM79.4 63.3l3.5-.6v1.2zM151.5 66.1h1.2l-.6 3.5zM263 61l.6 3.5h-1.2zM200.1 98.2h1.1l-.5 3.5zM262.4 98.2h1.2l-.6 3.5zM271.9 98.2h1.2l-.6 3.5zM82.4 112.4l3.5 .6-3.5 .6zM94.6 113l3.5-.6v1.2zM165 101.9h1.1l-.6 3.5zM200.7 102.8l.5 3.5h-1.1zM200.1 104.1l3.5 .6-3.5 .5z"/>
<path d="M212.3 104.7l3.5-.6v1.1zM74 134.6l3.5-.6v1.2zM87 129.1l3.5-.5v1.1zM93.5 122.8l3.5-.6v1.2zM127 122.2l3.5 .6-3.5 .6zM133.5 128.6l3.5 .5-3.5 .6zM141.1 134l3.5 .6-3.5 .6zM85.3 155.5l.6 3.5h-1.1zM149.8 158.5h1.1l-.6 3.5zM121.2 168.7l3.6 .2-.3 1.1zM150.3 170.7l.6 3.5h-1.1zM121.2 188.1l3.5-.6v1.1z"/>
<path d="M84.8 217.2h1.1l-.6 3.5zM121.2 203.3l3.5-.7v1.2z"/>
</g>
<!-- layer: Smart Centers -->
<g fill="none" stroke="#000" stroke-width=".25">
<path d="M229.7 24.3v8.6M229.7 34.7v1.8M229.7 38.2v8.6M204.5 49.5h8.6M214.9 49.5h1.7M218.4 49.5h8.6M228.8 49.5h1.8M229.7 48.6v1.8M229.7 52.2v8.6M232.4 49.5h8.6M242.8 49.5h1.8M246.3 49.5h8.6"/>
<path d="M229.7 62.6v1.8M229.7 66.2v8.6"/>
</g>
<!-- layer: 0 -->
<path d="M0 .1h420v296.9h-420z" fill="none" stroke="#000" stroke-width=".22"/>
<g fill="none" stroke="#000" stroke-width=".25">
<path d="M20 10.1h390v276.9h-390zM285 10.1h10v63.9M285 10.1h125M285 10.1v219M345 10.1v63.9M355 10.1v63.9M383 10.1v63.9M285 20.1h125M285 29.1h125M285 38.1h125M285 47h125M285 56.1h125"/>
<path d="M285 65.1h125M285 74h125M285 75.1h125M285 130.1h125M285 135.1h125M285 185h125M20 235.2h47v47h-47zM112 229.1h70M112 239h70M122 229.1v57.9M157 229.1v57.9M167 229.1v57.9"/>
<path d="M212 229.1v57.9h-10v-57.9h-20v18.9h58v19h-58M240 229.1v14.9h45M112 247h70M112 255h70M285 253h100v12M410 253h-125v-23.9v57.9M112 263h70M112 271h70M112 279h70M285 265h30v22M285 265v10h125M285 265h125"/>
<path d="M345 265v22M375 265v22M112 287v-57.9h-92h390v57.9M182 287v-57.9h58v57.9"/>
</g>
<g font-size="4.9">
<text x="83.3" y="20.1">25</text>
<text x="148" y="25" transform="rotate(-45 148 25)">R100</text>
<text x="308.3" y="26.3">Inner Shell</text>
<text x="348.8" y="26.3">1</text>
<text x="360.3" y="26.3">SS304L</text>
<text x="297.3" y="34.8">Top &amp; Bottom Heads</text>
<text x="348.7" y="35.3">2</text>
<text x="360.3" y="35.3">SS304L</text>
<text x="186.9" y="36.9" transform="rotate(14 186.9 36.9)">Ø1000</text>
<text x="187.4" y="45.8" transform="rotate(3 187.4 45.8)">Ø125</text>
<text x="307.8" y="44.3">Outer Shell</text>
<text x="348.8" y="44.3">1</text>
<text x="361.7" y="44.3">SS304</text>
<text x="305.4" y="52.8">Support Legs</text>
<text x="348.7" y="53.3">4</text>
<text x="361.7" y="53.3">SS304</text>
<text x="45" y="58.2" transform="rotate(-90 45 58.2)">Ø800</text>
<text x="150.6" y="58.3" transform="rotate(-90 150.6 58.3)">799.8</text>
<text x="52.6" y="61.8">100</text>
<text x="164.1" y="61" transform="rotate(-90 164.1 61)">1725</text>
<text x="306.1" y="62.3">Outer Heads</text>
<text x="348.7" y="62.3">2</text>
<text x="361.7" y="62.3">SS304</text>
<text x="261.5" y="88.5" transform="rotate(-90 261.5 88.5)">936.61</text>
<text x="271.1" y="87.2" transform="rotate(-90 271.1 87.2)">1200</text>
<text x="199.2" y="93.4" transform="rotate(-90 199.2 93.4)">25</text>
<text x="220.6" y="103.2">200</text>
<text x="58.7" y="111.6">200</text>
<text x="107.9" y="121.3">850</text>
<text x="106.4" y="127.7">1150</text>
<text x="106.2" y="133.1">1625</text>
<text x="148.9" y="153.7" transform="rotate(-90 148.9 153.7)">200</text>
<text x="155.6" y="174.4" transform="rotate(12 155.6 174.4)">R25</text>
<text x="148.7" y="186.4">R25</text>
<text x="83.9" y="193.7" transform="rotate(-90 83.9 193.7)">1500</text>
<text x="153.4" y="201.3" transform="rotate(-1 153.4 201.3)">R25</text>
<text x="115.7" y="244.8">0</text>
<text x="123.6" y="244.8">FINAL DRAFT</text>
<text x="158.7" y="244.8">SS</text>
<text x="203.8" y="240.3">SS</text>
<text x="322.5" y="242.8">LNG STORAGE TANK</text>
<text x="203.1" y="259.3">MC</text>
<text x="317" y="260.8">LNG-BS-ST-003</text>
<text x="396.2" y="260.8">0</text>
<text x="203.1" y="278.8">MC</text>
<text x="292.7" y="282.8">1 OF 1</text>
<text x="326.8" y="282.8">1:1</text>
<text x="355.9" y="282.8">mm</text>
<text x="389.6" y="282.8">A3</text>
</g>
<g font-size="4.2">
<text x="248.1" y="235.4">TOLERANCES</text>
<text x="286.9" y="242.5">TITLE:</text>
</g>
<g font-size="3.7">
<text x="288.8" y="144.1">·</text>
<text x="288.8" y="148.3">·</text>
<text x="288.8" y="152.5">·</text>
<text x="288.8" y="156.7">·</text>
<text x="288.8" y="160.9">·</text>
<text x="288.8" y="165.2">·</text>
<text x="288.8" y="169.4">·</text>
<text x="288.8" y="173.6">·</text>
<text x="288.8" y="177.8">·</text>
</g>
<g font-size="3.5">
<text x="285.6" y="17">ITEM</text>
<text x="307.4" y="16.7">DESCRIPTION</text>
<text x="346.3" y="16.4">QTY</text>
<text x="360.2" y="16.3">MATERIAL</text>
<text x="388.9" y="16.3">REMARK</text>
<text x="288.5" y="25.8">1.</text>
<text x="288.6" y="34.8">2.</text>
<text x="288.6" y="43.8">3.</text>
<text x="288.7" y="52.8">4.</text>
<text x="288.6" y="61.8">5.</text>
<text x="325.3" y="78.6">GENERAL INSTRUCTIONS</text>
<text x="325.2" y="138.2">REFERENCE STANDARDS</text>
<text x="299" y="144.1">ASME Y14.100 - Engineering Drawing Practices</text>
<text x="299" y="148.3">ASME BPVC Section II Part A - Ferrous Material Specifications</text>
<text x="299" y="152.5">ASME BPVC Section II Part D - Material Properties</text>
<text x="299" y="156.7">ASME BPVC Section V - Non-Destructive Examination (NDT)</text>
<text x="299" y="160.9">ASME B31.3 - Process Piping</text>
<text x="299" y="165.2">ASME B16.5 - Pipe Flanges and Flanged Fittings</text>
<text x="299" y="169.4">ASTM A182 - Forged Stainless Steel Flanges and Fittings</text>
<text x="299" y="173.6">ASTM A403 - Stainless Steel Butt-Welding Pipe Fittings</text>
<text x="298.7" y="177.8">ISO 21009-1 - Cryogenic Vessels – Static Vacuum Insulated Vessels</text>
<text x="69.3" y="234.3">UNNIC LNG SOLUTIONS</text>
<text x="247.4" y="240">(Unless Specified)</text>
<text x="286.5" y="260.5">DRAWING NO:</text>
<text x="388.3" y="260.5">REV.</text>
<text x="294.1" y="271.3">SHEET</text>
<text x="324.1" y="271.3">SCALE</text>
<text x="354.7" y="271.3">UNITS</text>
<text x="384.9" y="271.3">FORMAT</text>
</g>
<g font-size="2.8">
<text x="113.7" y="235">REV.</text>
<text x="135.2" y="235">DESC.</text>
<text x="160" y="235">BY</text>
<text x="170.7" y="235">DATE</text>
<text x="74.7" y="241.5">Cryogenic Engineering |</text>
<text x="77.8" y="245">LNG Consultancy |</text>
<text x="184.4" y="240.8">DRAWN BY</text>
<text x="71.8" y="248.6">Maritime &amp; Energy Solutions</text>
<text x="74" y="255.6">Office No. 150, 1st Floor,</text>
<text x="249.6" y="256.5">X</text>
<text x="264.7" y="256.5">±1.0 mm</text>
<text x="74.5" y="262.7">Plot No. 42A, Sector 11,</text>
<text x="75.4" y="259.1">A Wing, Balaji Bhavan,</text>
<text x="182.8" y="258.5">CHECKED BY</text>
<text x="249.3" y="263.2">X.XX</text>
<text x="249.5" y="259.8">X.X</text>
<text x="264.8" y="259.8">±0.5 mm</text>
<text x="265" y="263.2">±0.2 mm</text>
<text x="71.2" y="266.2">CBD Belapur, Navi Mumbai –</text>
<text x="84.9" y="269.7">400614</text>
<text x="249.5" y="266.5">ANGULAR</text>
<text x="271.5" y="266.5">±1°</text>
<text x="252.7" y="273.2">FABRICATION:</text>
<text x="75.6" y="280.2">E : info@unniclcs.com</text>
<text x="76.2" y="276.7">M : +91 75066 77660</text>
<text x="184.3" y="276.4">APPROVED</text>
<text x="190" y="279.7">BY</text>
<text x="250.5" y="276.6">ASME STANDARD</text>
<text x="73.7" y="283.7">W : www.unnicgroup.com</text>
</g>
<g font-size="2.2">
<text x="290.3" y="84.7">1.</text>
<text x="290.4" y="88.7">2.</text>
<text x="300.5" y="84.7">ALL DIMENSION ARE IN MM UNLESS SPECIFIED OTHERWISE.</text>
<text x="300.5" y="88.7">ALL BUTT WELD SHALL BE 100% DP TESTED.</text>
<text x="290.4" y="92.8">3.</text>
<text x="300.3" y="92.8">FLANGE FACING FINISH SHALL BE 125-250 AARH.</text>
<text x="290.4" y="100.9">5.</text>
<text x="290.4" y="96.8">4.</text>
<text x="300.3" y="100.9">DEGREE 37°30' SHALL BE PROVIDED FOR FULL PENETRATION WELD JOINTS.</text>
<text x="300.3" y="96.8">INSIDE SURFACE &amp; WELDED SURFACE OF THE VENTURI WILL BE SMOOTHLY CLEAN BY VENDOR.</text>
<text x="290.4" y="104.9">6.</text>
<text x="300.4" y="104.9">SURFACE FINISH: INSIDE AND OUTSIDE – ACID CLEANED.</text>
<text x="290.4" y="109">7.</text>
<text x="290.4" y="113">8.</text>
<text x="300.4" y="109">TRANSPORT: BLANK THE FLANGE OPENING WITH WOODEN SHEET / METAL SHEET.</text>
<text x="300.4" y="113">TOLERANCE AS PER STANDARD UNLESS OTHERWISE SPECIFIED.</text>
<text x="290.4" y="117.1">9.</text>
<text x="300.3" y="117.1">DO NOT SCALE THE DRAWING.</text>
<text x="290.3" y="121.1">10.</text>
<text x="290.3" y="125.2">11.</text>
<text x="300.3" y="121.1">REMOVE ALL SHARP CORNERS.</text>
<text x="300.3" y="125.2">MATERIAL DESCRIPTION SIZE PER ASTM/ASME AS APPLICABLE.</text>
</g>
<text font-size="1.6" x="29.9" y="259.5">..\..\..\..\..\Downloads\Unnic Logo.jpeg</text>
</svg>
